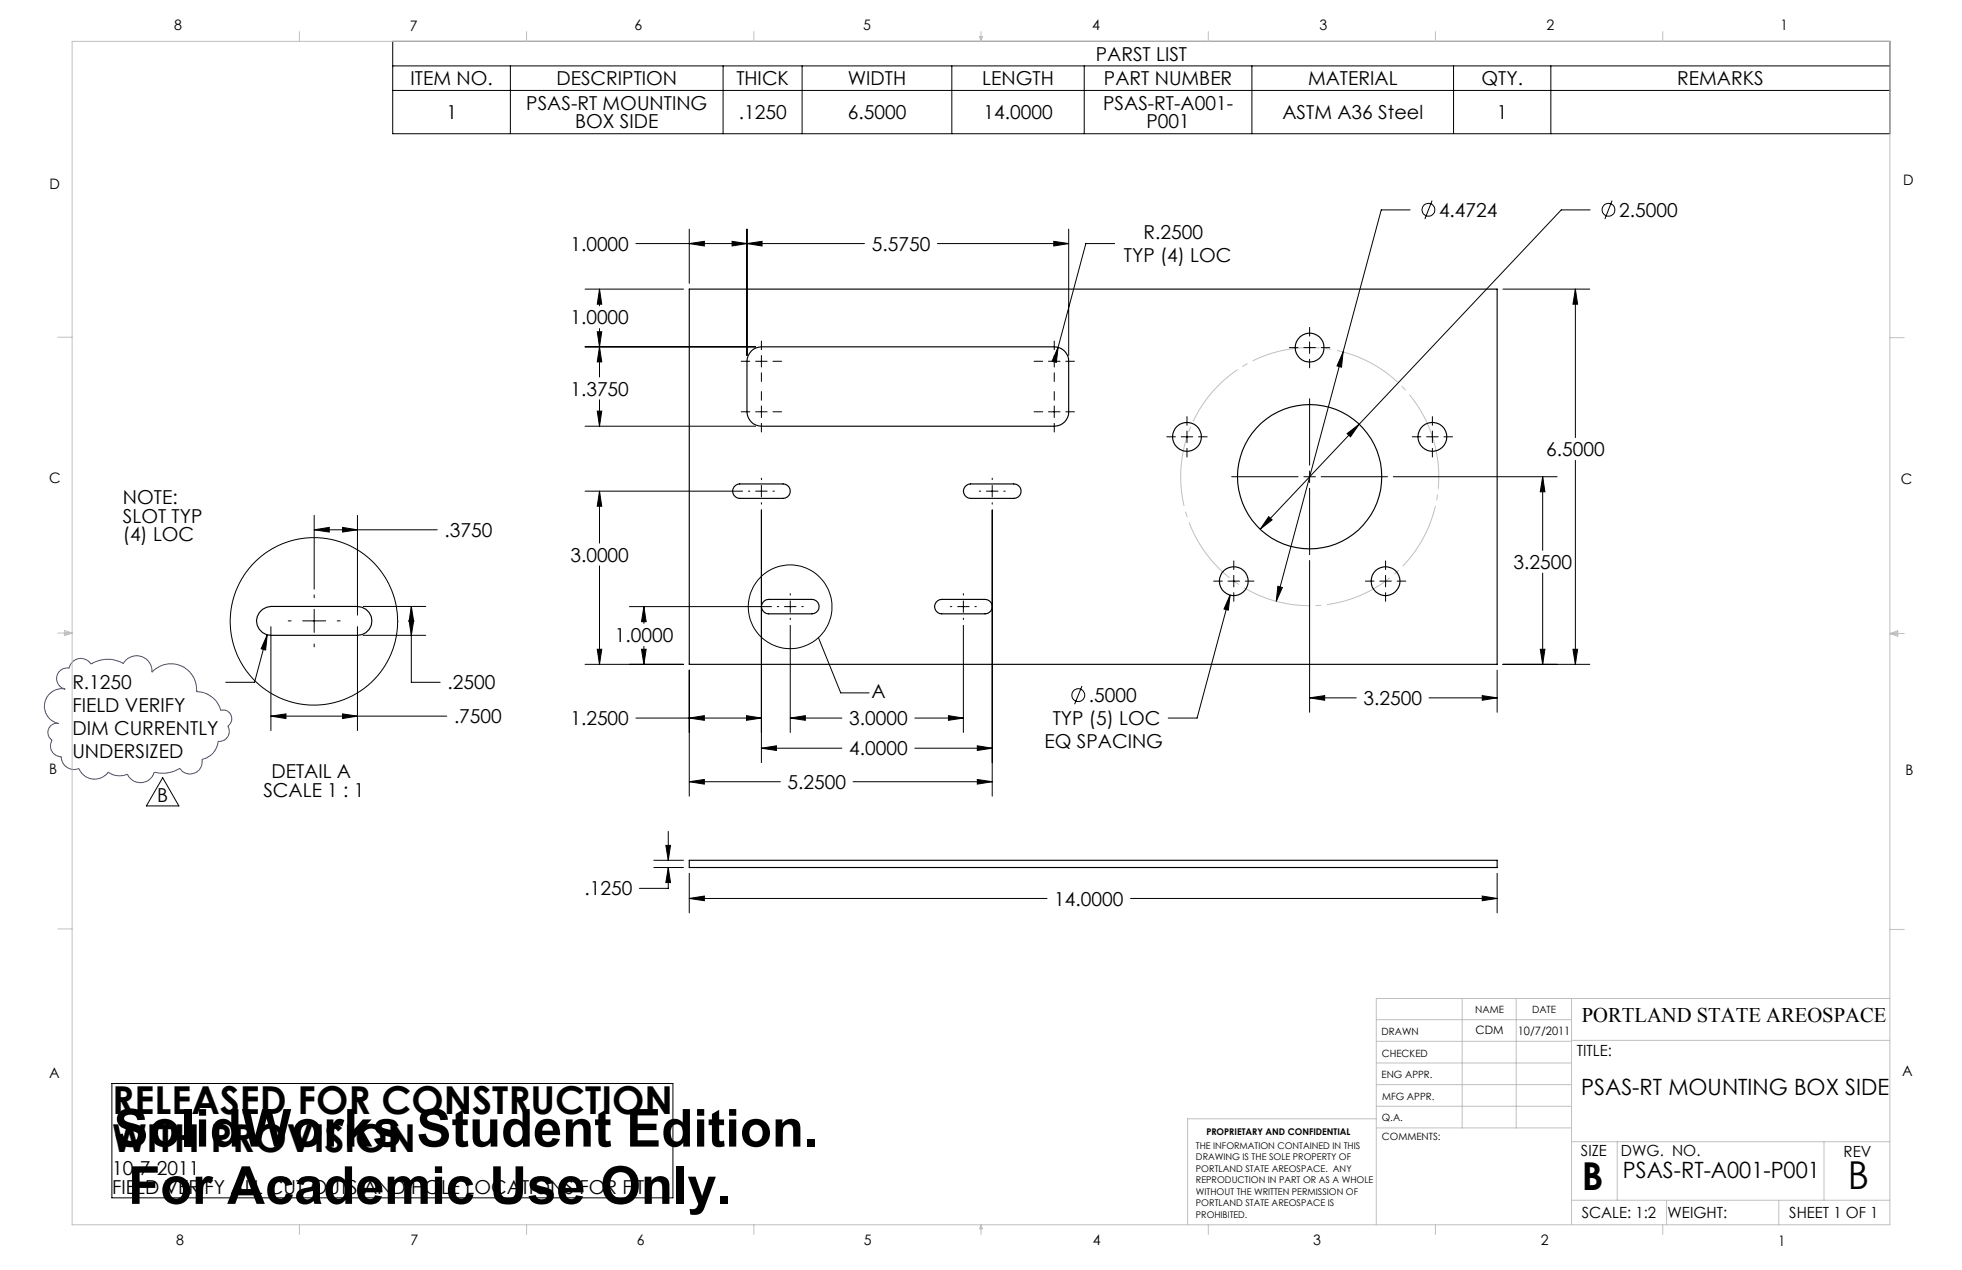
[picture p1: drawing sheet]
<svg xmlns="http://www.w3.org/2000/svg" width="432mm" height="279mm" viewBox="0 0 432 279" stroke-linecap="round" stroke-linejoin="round" font-family="sans-serif">
<g fill="none" stroke="#000" stroke-width=".22">
<path d="M86.4 9.1h329.5v20.3h-329.5zM86.4 14.5h329.5M86.4 19.9h329.5M112.3 14.5v14.9M159.1 14.5v14.9M176.5 14.5v14.9M209.5 14.5v14.9M238.6 14.5v14.9M275.5 14.5v14.9M319.9 14.5v14.9M341.3 14.5v14.9M139.9 53.6h50.4"/>
<path d="M151.7 53.6l3.3-.5v1zM151.7 50.4v11.9M161.1 53.1l3.3 .5-3.3 .5zM164.4 53.6l3.3-.5v1zM164.4 50.4v27.8M206.3 53.6h28.9M231.9 53.1l3.3 .5-3.3 .5zM235.2 50.4v27.8M245.3 53.6h-6.3l-6.1 22.8M310.3 46.2h-6.3l-8.4 31.2M315.2 44.1l-1.6 4.1M350 46.2h-6.4l-44.5 47.1"/>
<path d="M354.8 44.1l-1.6 4.1M128.8 63.6h21.6M128.8 76.3h37.5M131.4 73h1l-.5 3.3zM131.9 76.3l.5 3.3h-1zM131.9 63.6l.5 3.3h-1zM131.9 63.6v3.7M131.9 72.3v10.6M163.1 79.5h1.9M166.3 79.5h2.5M167.6 75v1.9M167.6 78.2v2.6"/>
<path d="M170.1 79.5h1.9M227.6 79.5h1.9M230.8 79.5h2.5M232 75v1.9M232 78.2v2.6M232.9 76.4l-.4 3.3-1-.2zM232.9 76.4l-.9 3.1M234.6 79.5h1.9M283.8 76.5h1.9M286.9 76.5h2.6M288.2 72v1.9M288.2 75.2v2.6"/>
<path d="M288.2 79v1.9M290.8 76.5h1.9M295.6 77.4l-.4 3.4-.9-.3zM295.6 77.4l-14.7 54.9M330.8 63.6h19.1M346.7 63.6l.5 3.3h-1zM346.7 63.6v32.7M128.8 93.8h37.5M131.4 90.5h1l-.5 3.3zM131.9 87.9v5.9M163.1 90.6h1.9M166.3 90.6h2.5"/>
<path d="M167.6 82v1.9M167.6 86.1v2M167.6 89.3v2.6M167.6 93.1v1.9M170.1 90.6h1.9M227.6 90.6h1.9M230.8 90.6h2.5M232 82v1.9M232 86.1v2M232 89.3v2.6M232 93.1v1.9M234.6 90.6h1.9"/>
<path d="M256.8 96.1h1.9M260 96.1h2.5M261.2 91.7v1.9M261.2 94.8v2.6M261.2 98.6v1.9M263.8 96.1h1.9M288.2 87.7v14.6M296.5 95.4l2.6-2.1-1.9 2.8zM299.1 93.3l-21.7 23.1M310.8 96.1h1.9M314 96.1h2.5M315.2 91.7v1.9"/>
<path d="M315.2 94.8v2.6M315.2 98.6v1.9M317.8 96.1h1.9M69.1 116.6l3.4-.6v1.1zM69.1 113.4v16.2M69.1 116.6h27.1M75.4 116l3.3 .6-3.3 .5zM78.7 113.4v21.9M128.8 108.1h34.6M131.9 108.1l.5 3.3h-1zM131.9 108.1v11.4M164.7 108.1h.3"/>
<path d="M166.3 108.1h2.5M167.6 105.2v.3M167.6 106.8v2.5M167.6 110.6v.3M167.6 112.2v55.6M170.1 108.1h.3M215.5 108.1h.3M217.1 108.1h2.5M218.4 105.2v.3M218.4 106.8v2.5M218.4 110.6v.3M218.4 112.2v63"/>
<path d="M220.9 108.1h.3M271.1 104.9h14.6M279.2 113.7l.8 .7-2.6 2zM286.9 104.9h2.6M288.2 103.6v2.6M288.2 107.4v14.6M290.8 104.9h14.6M306.6 104.9h36.1M339.5 104.9l.5 3.3h-1zM339.5 104.9v16.2M346.7 101.3v44.9M58.8 139.7l-.3 3.3-1-.3z"/>
<path d="M58.8 139.7l-2.8 10.4h-6.3M59.6 137.9v22.8M63.4 136.6h.7M66.6 136.6h5.1M69.1 130.9v.6M69.1 134.1v5M74.2 136.6h.7M78.7 137.9v22.8M79.9 133.4h13.8M79.9 139.8h13.8M90 136.5h1.1l-.6 3.3zM90.5 133.4l.6 3.3h-1.1z"/>
<path d="M90.5 133.4v16.7h6.4M131.9 124.5v21.7M138.5 133.5h31.3M141.7 133.5l.5 3.3h-1zM141.7 133.5v3.7M171.1 133.5h.3M172.6 133.5h2.6M173.9 130.6v.3M173.9 132.2v2.5M173.9 136v.3M173.9 137.6v23.5M176.5 133.5h.3"/>
<path d="M209.2 133.5h.3M210.7 133.5h2.6M212 130.6v.3M212 132.2v2.5M212 136v.3M212 137.6v23.5M214.6 133.5h.3M267.1 127.8h1.9M270.3 127.8h2.5M270.7 130.9l-.4 3.3-.9-.2zM270.7 130.9l-7.2 27.1h-6.4M271.5 123.4v1.9"/>
<path d="M271.5 126.6v2.5M271.5 130.4v1.9M274.1 127.8h1.9M281.2 129l1 .3-1.3 3zM288.2 123.3v33.4M300.5 127.8h1.9M303.7 127.8h2.5M304.9 123.4v1.9M304.9 126.6v2.5M304.9 130.4v1.9M307.5 127.8h1.9M339.5 126.1v20.1"/>
<path d="M59.6 157.6l3.3-.5v1zM59.6 157.6h38.7M69.1 141.7v.6M75.4 157.1l3.3 .5-3.3 .5zM128.8 146.2h21.6M131.4 142.8h1l-.5 3.4zM139.9 158h27.7M141.2 142.8h1l-.5 3.4zM141.7 142.2v4M151.7 158l3.3-.6v1.1zM151.7 147.4v27.8M164.3 157.4l3.3 .6-3.3 .5z"/>
<path d="M173.9 158l3.3-.6v1.1zM173.9 158h11.4M180.1 140.3l4.9 12.1h6.3M201.3 158h10.7M208.7 157.4l3.3 .6-3.3 .5zM238.1 150.9l-1.6 4M288.2 153.5l3.3-.5v1.1zM288.2 153.5h10.3M314.5 153.5h15M326.2 153l3.3 .5-3.3 .6zM329.5 147.4v9.3M330.8 146.2h19.1"/>
<path d="M339 142.8h1l-.5 3.4zM346.2 142.8h1l-.5 3.4zM35.8 171.1l3.6 6.2h-7.2zM151.7 172l3.3-.5v1zM151.7 172h20M167.6 164.6l3.3-.5v1zM167.6 164.6h17.7M187.7 172h30.7M201.3 164.6h17.1M215.1 164.1l3.3 .5-3.3 .5zM215.1 171.5l3.3 .5-3.3 .5zM143.9 189.3h6.5"/>
<path d="M143.9 190.9h6.5M146.5 186h1.1l-.5 3.3zM147.1 190.9l.5 3.3h-1.1zM147.1 190.9v4.5h-6.4M147.1 182.9v6.4M151.7 197.7l3.3-.6v1.1zM151.7 192.1v8.7M151.7 197.7h78.7M248.8 197.7h80.7M326.2 197.1l3.3 .6-3.3 .5zM329.5 192.1v8.7M24.6 238.4h123.5v25.1h-123.5z"/>
<circle cx="314.4" cy="46.2" r="1.4"/>
<circle cx="354" cy="46.2" r="1.41"/>
<circle cx="69.1" cy="136.7" r="18.4"/>
<circle cx="173.9" cy="133.5" r="9.2"/>
<circle cx="237.3" cy="152.9" r="1.41"/>
</g>
<path d="M315.4 96.6a28.4 28.4 0 0 0-47.6-11.5 28.4 28.4 0 0 0 13.1 47.2 28.4 28.4 0 0 0 34.9-34.3l-.4-1.4" fill="none" stroke="#c0c0c0" stroke-width=".22" stroke-dasharray="15.2 1.3 1.3 1.3" stroke-dashoffset="4.1" stroke-linecap="butt"/>
<path d="M13 147.7l.3-.2a2.26 2.26 0 0 1 1.9-.5 2.62 2.62 0 0 1 2.1-2.1 2.62 2.62 0 0 1 2.7 1.2 6.8 6.8 0 0 1 7.1-.1 3.4 3.4 0 0 1 3.9-1.6 3.4 3.4 0 0 1 2.4 3.5 5.6 5.6 0 0 1 6.5-1.4 5.6 5.6 0 0 1 3.4 5.7 5.6 5.6 0 0 1 5.3 4.1 1.91 1.91 0 0 1 2.3 1 1.91 1.91 0 0 1-.8 2.4 2.21 2.21 0 0 1 0 2.4 2.21 2.21 0 0 1-2.1 1 4.5 4.5 0 0 1-3.6 4 2.68 2.68 0 0 1-1.6 3 2.68 2.68 0 0 1-3.2-1 7.2 7.2 0 0 1-5.7 .8 3.1 3.1 0 0 1-2.7 2.3 3.1 3.1 0 0 1-3.2-1.9l-1.7 .4a3.8 3.8 0 0 1-2.5-.8 3.7 3.7 0 0 1-6.4-.8 2.82 2.82 0 0 1-3.9-2.6 2.38 2.38 0 0 1-2-3.7 2.01 2.01 0 0 1-.8-2.4 2.01 2.01 0 0 1 2.2-1.2 3.9 3.9 0 0 1-3.1-4.5 3.9 3.9 0 0 1 4.6-3.1 2.36 2.36 0 0 1-1.4-3.9zM43.5 152l-.2 .2" fill="none" stroke="#00f" stroke-width=".22"/>
<g fill="none" stroke="#c0c0c0" stroke-width=".22">
<path d="M15.9 9.1h400v260.4h-400zM65.9 6.9v2.2M115.9 6.9v2.2M165.9 6.9v2.2M215.6 8h.6l-.3 1.1zM215.7 8l.2 1.1M215.9 6.9v2.2M216 8l-.1 1.1M265.9 6.9v2.2M315.9 6.9v2.2M365.9 6.9v2.2M12.7 74.2h3.2"/>
<path d="M415.9 74.3h3.2M12.7 139.3h3.2M14.2 139.1l1.7 .2M14.2 138.7l1.7 .6-1.7 .5zM15.9 139.3l-1.7 .3M415.9 139.4h3.2M415.9 139.4l1.8-.6v1.2zM415.9 139.4l1.8 .3M417.7 139.2l-1.8 .2M12.7 204.4h3.2M321.8 219.7v28.4M333.7 219.7v28.4"/>
<path d="M345.9 219.7v49.8M415.9 204.5h3.2M415.9 219.7h-113v49.8M302.9 233.9h43M302.9 229.1h43M302.9 224.3h43M302.9 238.6h43M345.9 228.9h70M302.9 248.1h43M302.9 243.4h43M302.9 246.1h-41.5v23.4M345.9 251.2h70"/>
<path d="M355.9 251.2v12.9M401.4 251.2v12.9M65.9 269.5v2.1M115.9 269.5v2.1M165.9 269.5v2.1M215.9 269.5v2.1M215.9 269.5l.3 .8h-.6zM265.9 269.5v2.1M315.9 269.5v2.1M345.9 264.1h70M365.9 269.5v2.1M366.8 264.1v5.4"/>
<path d="M391.5 264.1v5.4"/>
</g>
<g fill="#000">
<path d="M281.2 129l-.3 3.3 1.3-3zM295.6 77.4l-1.3 3.1 .9 .3z"/>
<path d="M346.2 142.8h1l-.5 3.4zM346.7 63.6l.5 3.3h-1zM173.9 158l3.3-.6v1.1zM208.7 157.4l3.3 .6-3.3 .5zM167.6 164.6l3.3-.5v1zM215.1 164.1l3.3 .5-3.3 .5zM141.2 142.8h1l-.5 3.4zM141.7 133.5l.5 3.3h-1zM131.4 142.8h1l-.5 3.4zM131.9 108.1l.5 3.3h-1zM151.7 158l3.3-.6v1.1zM164.3 157.4l3.3 .6-3.3 .5zM151.7 172l3.3-.5v1zM215.1 171.5l3.3 .5-3.3 .5zM164.4 53.6l3.3-.5v1zM231.9 53.1l3.3 .5-3.3 .5zM161.1 53.1l3.3 .5-3.3 .5zM151.7 53.6l3.3-.5v1zM131.4 90.5h1l-.5 3.3zM131.9 76.3l.5 3.3h-1zM131.4 73h1l-.5 3.3zM131.9 63.6l.5 3.3h-1zM232.9 76.4l-1.4 3.1 1 .2zM279.2 113.7l-1.8 2.7 2.6-2zM296.5 95.4l.7 .7 1.9-2.8zM326.2 153l3.3 .5-3.3 .6zM288.2 153.5l3.3-.5v1.1zM339 142.8h1l-.5 3.4zM339.5 104.9l.5 3.3h-1zM270.7 130.9l-1.3 3.1 .9 .2zM146.5 186h1.1l-.5 3.3zM147.1 190.9l.5 3.3h-1.1zM151.7 197.7l3.3-.6v1.1zM326.2 197.1l3.3 .6-3.3 .5zM59.6 157.6l3.3-.5v1zM75.4 157.1l3.3 .5-3.3 .5zM90.5 133.4l.6 3.3h-1.1zM90 136.5h1.1l-.6 3.3zM75.4 116l3.3 .6-3.3 .5zM69.1 116.6l3.4-.6v1.1zM58.8 139.7l-1.3 3 1 .3z"/>
</g>
<g fill="none" stroke="#000" stroke-width=".25">
<path d="M151.7 63.6h177.8v82.6h-177.8zM165.3 77.2a3.3 3.3 0 0 1 2.3-.9h64.4a3.1 3.1 0 0 1 3.2 3.2v11.1a3.1 3.1 0 0 1-3.2 3.2h-64.4a3.2 3.2 0 0 1-3.2-3.2v-11.1a3.3 3.3 0 0 1 .9-2.3zM161.5 107.1l.8-.6h.5h9.5a1.59 1.59 0 0 1 1.6 1.6 1.59 1.59 0 0 1-1.6 1.5h-9.5a1.59 1.59 0 0 1-1.3-2.5zM212.3 107.1l.8-.6h.5h9.5a1.59 1.59 0 0 1 1.6 1.6 1.59 1.59 0 0 1-1.6 1.5h-9.5a1.59 1.59 0 0 1-1.3-2.5zM57.1 134.8l.7-.7 .9-.5 .9-.2h19.1a3.2 3.2 0 0 1 3.1 3.2 3.2 3.2 0 0 1-3.1 3.2h-19.1a3.2 3.2 0 0 1-2.5-5zM167.9 132.5l.8-.6h.5h9.5a1.59 1.59 0 0 1 1.6 1.6 1.59 1.59 0 0 1-1.6 1.5h-9.5a1.59 1.59 0 0 1-1.3-2.5zM206 132.5l.8-.6h.5h9.5a1.59 1.59 0 0 1 1.6 1.6 1.59 1.59 0 0 1-1.6 1.5h-9.5a1.59 1.59 0 0 1-1.3-2.5zM151.7 189.3h177.8v1.6h-177.8z"/>
<circle cx="288.2" cy="76.5" r="3.2"/>
<circle cx="261.2" cy="96.1" r="3.2"/>
<circle cx="315.2" cy="96.1" r="3.2"/>
<circle cx="288.2" cy="104.9" r="15.9"/>
<circle cx="271.5" cy="127.8" r="3.2"/>
<circle cx="304.9" cy="127.8" r="3.2"/>
</g>
<g font-size="11.5">
<text x="25" y="252.3">SolidWorks Student Edition.</text>
<text x="28.2" y="264.9">For Academic Use Only.</text>
</g>
<g font-size="8.5">
<text x="24.7" y="245">RELEASED FOR CONSTRUCTION</text>
<text x="24.7" y="253.5">WITH PROVISION</text>
<text x="348.1" y="261.8">B</text>
<text x="406.7" y="261.6">B</text>
</g>
<g font-size="4.9">
<text x="348" y="241">PSAS-RT MOUNTING BOX SIDE</text>
<text x="357.2" y="259.2">PSAS-RT-A001-P001</text>
</g>
<text font-size="4.6" x="348.1" y="224.8">PORTLAND STATE AREOSPACE</text>
<g font-size="4.2">
<text x="241.2" y="13.3">PARST LIST</text>
<text x="90.4" y="18.7">ITEM NO.</text>
<text x="122.5" y="18.7">DESCRIPTION</text>
<text x="162.1" y="18.7">THICK</text>
<text x="186.6" y="18.7">WIDTH</text>
<text x="216.2" y="18.7">LENGTH</text>
<text x="243" y="18.7">PART NUMBER</text>
<text x="287.9" y="18.7">MATERIAL</text>
<text x="326" y="18.7">QTY.</text>
<text x="369.1" y="18.7">REMARKS</text>
<text x="98.2" y="26.2">1</text>
<text x="115.8" y="24.1">PSAS-RT MOUNTING</text>
<text x="126.6" y="28.2">BOX SIDE</text>
<text x="162.6" y="26.2">.1250</text>
<text x="186.6" y="26.2">6.5000</text>
<text x="216.4" y="26.2">14.0000</text>
<text x="242.8" y="24.1">PSAS-RT-A001-</text>
<text x="252.3" y="28.2">P001</text>
<text x="282.2" y="26.2">ASTM A36 Steel</text>
<text x="329.5" y="26.2">1</text>
<text x="316.7" y="47.7">4.4724</text>
<text x="356.3" y="47.7">2.5000</text>
<text x="251.7" y="52.7">R.2500</text>
<text x="125.5" y="55.2">1.0000</text>
<text x="191.9" y="55.2">5.5750</text>
<text x="247.3" y="57.7">TYP (4) LOC</text>
<text x="125.5" y="71.4">1.0000</text>
<text x="125.5" y="87">1.3750</text>
<text x="340.3" y="100.3">6.5000</text>
<text x="27" y="110.9">NOTE:</text>
<text x="27" y="115">SLOT TYP</text>
<text x="27" y="119.1">(4) LOC</text>
<text x="97.9" y="118.1">.3750</text>
<text x="125.5" y="123.6">3.0000</text>
<text x="333.1" y="125.1">3.2500</text>
<text x="135.3" y="141.3">1.0000</text>
<text x="15.9" y="151.7">R.1250</text>
<text x="98.5" y="151.7">.2500</text>
<text x="191.8" y="153.6">A</text>
<text x="239.6" y="154.5">.5000</text>
<text x="300.1" y="155.1">3.2500</text>
<text x="15.9" y="156.7">FIELD VERIFY</text>
<text x="15.9" y="161.7">DIM CURRENTLY</text>
<text x="99.9" y="159.1">.7500</text>
<text x="125.5" y="159.5">1.2500</text>
<text x="186.9" y="159.5">3.0000</text>
<text x="231.7" y="159.5">TYP (5) LOC</text>
<text x="15.9" y="166.7">UNDERSIZED</text>
<text x="186.9" y="166.2">4.0000</text>
<text x="229.9" y="164.5">EQ SPACING</text>
<text x="59.7" y="171.2">DETAIL A</text>
<text x="173.3" y="173.6">5.2500</text>
<text x="34.6" y="176.4">B</text>
<text x="58" y="175.3">SCALE 1 : 1</text>
<text x="128.6" y="197">.1250</text>
<text x="232" y="199.2">14.0000</text>
<text x="24.7" y="258.5">10-7-2011</text>
<text x="24.7" y="262.6">FIELD VERIFY ALL CUT-OUTS AND HOLE LOCATIONS FOR FIT.</text>
</g>
<g font-size="3.4">
<text x="347.1" y="232.3">TITLE:</text>
<text x="347.9" y="254.3">SIZE</text>
<text x="356.7" y="254.4">DWG. NO.</text>
<text x="405.7" y="254.5">REV</text>
<text x="348.1" y="267.9">SCALE: 1:2</text>
<text x="367" y="268">WEIGHT:</text>
<text x="393.8" y="267.9">SHEET 1 OF 1</text>
</g>
<g font-size="3.2">
<text x="38.3" y="6.7">8</text>
<text x="90.2" y="6.7">7</text>
<text x="139.7" y="6.5">6</text>
<text x="190" y="6.5">5</text>
<text x="240.4" y="6.5">4</text>
<text x="290.4" y="6.7">3</text>
<text x="340.4" y="6.5">2</text>
<text x="391.9" y="6.7">1</text>
<text x="10.9" y="41.6">D</text>
<text x="418.9" y="40.7">D</text>
<text x="10.9" y="106.3">C</text>
<text x="418.4" y="106.4">C</text>
<text x="10.8" y="170.2">B</text>
<text x="419.4" y="170.6">B</text>
<text x="10.8" y="237.2">A</text>
<text x="418.6" y="236.8">A</text>
<text x="38.8" y="273.8">8</text>
<text x="90.4" y="273.8">7</text>
<text x="140.2" y="273.8">6</text>
<text x="190.1" y="273.9">5</text>
<text x="240.5" y="273.8">4</text>
<text x="289" y="273.9">3</text>
<text x="339.1" y="273.8">2</text>
<text x="391.4" y="274.1">1</text>
</g>
<g font-size="2.5">
<text x="324.8" y="227.6">CDM</text>
<text x="334" y="227.7">10/7/2011</text>
</g>
<g font-size="2.2">
<text x="304.1" y="227.7">DRAWN</text>
<text x="324.7" y="222.9">NAME</text>
<text x="337.2" y="222.9">DATE</text>
<text x="304.1" y="232.6">CHECKED</text>
<text x="304" y="237.2">ENG APPR.</text>
<text x="304.2" y="241.9">MFG APPR.</text>
<text x="304.1" y="246.7">Q.A.</text>
<text x="304.1" y="250.9">COMMENTS:</text>
</g>
<g font-size="2">
<text x="265.5" y="249.6">PROPRIETARY AND CONFIDENTIAL</text>
<text x="263.2" y="252.8">THE INFORMATION CONTAINED IN THIS</text>
<text x="263.2" y="255.3">DRAWING IS THE SOLE PROPERTY OF</text>
<text x="263.2" y="257.8">PORTLAND STATE AREOSPACE. ANY</text>
<text x="263.2" y="260.4">REPRODUCTION IN PART OR AS A WHOLE</text>
<text x="263.2" y="262.9">WITHOUT THE WRITTEN PERMISSION OF</text>
<text x="263.2" y="265.4">PORTLAND STATE AREOSPACE IS</text>
<text x="263.2" y="267.9">PROHIBITED.</text>
</g>
</svg>
